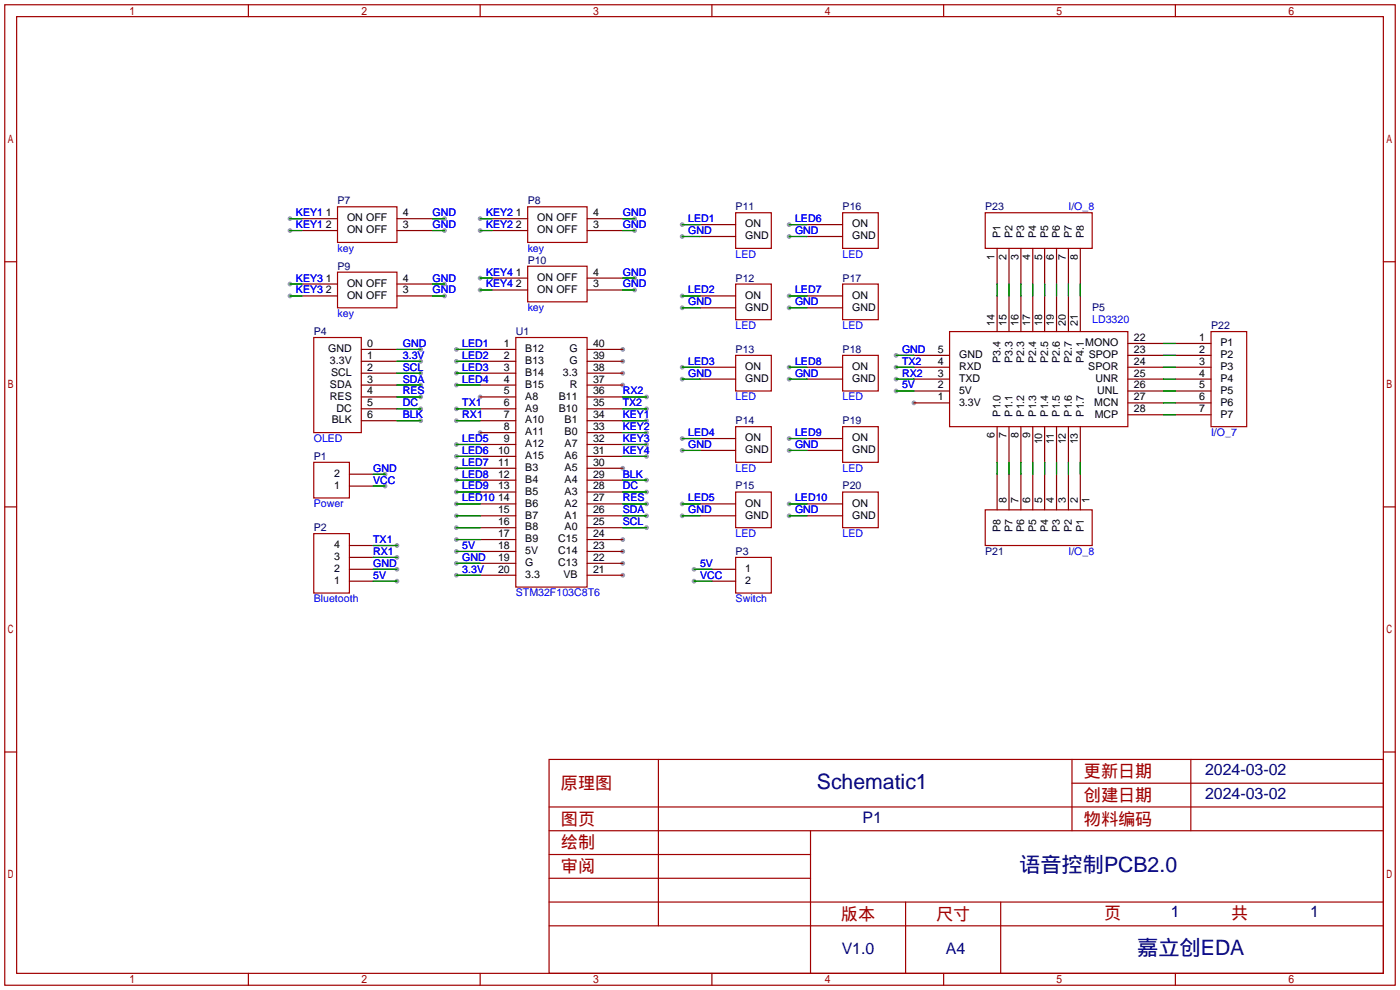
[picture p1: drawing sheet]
<svg xmlns="http://www.w3.org/2000/svg" width="299mm" height="212mm" viewBox="0 0 299 212" stroke-linecap="round" stroke-linejoin="round" font-family="sans-serif">
<g fill="#999">
<circle cx="102.6" cy="84.8" r=".51"/>
<circle cx="102.6" cy="92.5" r=".51"/>
<circle cx="133.1" cy="122.9" r=".51"/>
<circle cx="133.1" cy="120.4" r=".51"/>
<circle cx="133.1" cy="117.9" r=".51"/>
<circle cx="133.1" cy="115.3" r=".51"/>
<circle cx="133.1" cy="100.1" r=".51"/>
<circle cx="133.1" cy="82.3" r=".51"/>
<circle cx="133.1" cy="79.8" r=".51"/>
<circle cx="133.1" cy="77.2" r=".51"/>
<circle cx="133.1" cy="74.7" r=".51"/>
<circle cx="195.3" cy="86.1" r=".51"/>
<circle cx="84.8" cy="116.6" r=".51"/>
<circle cx="84.8" cy="119.1" r=".51"/>
<circle cx="84.8" cy="121.7" r=".51"/>
<circle cx="84.8" cy="124.2" r=".51"/>
<circle cx="97.5" cy="89.9" r=".51"/>
<circle cx="97.5" cy="107.7" r=".51"/>
<circle cx="97.5" cy="110.2" r=".51"/>
<circle cx="97.5" cy="112.8" r=".51"/>
<circle cx="97.5" cy="115.3" r=".51"/>
<circle cx="97.5" cy="87.4" r=".51"/>
<circle cx="97.5" cy="117.9" r=".51"/>
<circle cx="97.5" cy="120.4" r=".51"/>
<circle cx="97.5" cy="122.9" r=".51"/>
<circle cx="138.2" cy="84.8" r=".51"/>
<circle cx="138.2" cy="87.4" r=".51"/>
<circle cx="138.2" cy="89.9" r=".51"/>
<circle cx="138.2" cy="92.5" r=".51"/>
<circle cx="138.2" cy="95" r=".51"/>
<circle cx="138.2" cy="97.5" r=".51"/>
<circle cx="138.2" cy="102.6" r=".51"/>
<circle cx="97.5" cy="105.2" r=".51"/>
<circle cx="97.5" cy="102.6" r=".51"/>
<circle cx="97.5" cy="100.1" r=".51"/>
<circle cx="97.5" cy="97.5" r=".51"/>
<circle cx="97.5" cy="74.7" r=".51"/>
<circle cx="97.5" cy="77.2" r=".51"/>
<circle cx="97.5" cy="82.3" r=".51"/>
<circle cx="97.5" cy="79.8" r=".51"/>
<circle cx="138.2" cy="107.7" r=".51"/>
<circle cx="138.2" cy="105.2" r=".51"/>
<circle cx="138.2" cy="110.2" r=".51"/>
<circle cx="138.2" cy="112.8" r=".51"/>
<circle cx="145.8" cy="48" r=".51"/>
<circle cx="145.8" cy="50.5" r=".51"/>
<circle cx="145.8" cy="63.2" r=".51"/>
<circle cx="145.8" cy="65.8" r=".51"/>
<circle cx="145.8" cy="78.5" r=".51"/>
<circle cx="145.8" cy="81" r=".51"/>
<circle cx="145.8" cy="93.7" r=".51"/>
<circle cx="145.8" cy="96.3" r=".51"/>
<circle cx="62" cy="46.7" r=".51"/>
<circle cx="62" cy="49.3" r=".51"/>
<circle cx="82.3" cy="101.3" r=".51"/>
<circle cx="82.3" cy="103.9" r=".51"/>
<circle cx="89.9" cy="74.7" r=".51"/>
<circle cx="89.9" cy="77.2" r=".51"/>
<circle cx="89.9" cy="79.8" r=".51"/>
<circle cx="89.9" cy="82.3" r=".51"/>
<circle cx="89.9" cy="84.8" r=".51"/>
<circle cx="89.9" cy="87.4" r=".51"/>
<circle cx="89.9" cy="89.9" r=".51"/>
<circle cx="95" cy="46.7" r=".51"/>
<circle cx="95" cy="49.3" r=".51"/>
<circle cx="145.8" cy="107.7" r=".51"/>
<circle cx="145.8" cy="110.2" r=".51"/>
<circle cx="97.5" cy="95" r=".51"/>
<circle cx="102.6" cy="46.7" r=".51"/>
<circle cx="102.6" cy="49.3" r=".51"/>
<circle cx="135.6" cy="46.7" r=".51"/>
<circle cx="135.6" cy="49.3" r=".51"/>
<circle cx="62" cy="60.7" r=".51"/>
<circle cx="62" cy="63.2" r=".51"/>
<circle cx="95" cy="60.7" r=".51"/>
<circle cx="95" cy="63.2" r=".51"/>
<circle cx="135.6" cy="59.4" r=".51"/>
<circle cx="135.6" cy="62" r=".51"/>
<circle cx="102.6" cy="59.4" r=".51"/>
<circle cx="102.6" cy="62" r=".51"/>
<circle cx="148.3" cy="124.2" r=".51"/>
<circle cx="148.3" cy="121.7" r=".51"/>
<circle cx="191.5" cy="75.9" r=".51"/>
<circle cx="191.5" cy="78.5" r=".51"/>
<circle cx="191.5" cy="81" r=".51"/>
<circle cx="191.5" cy="83.6" r=".51"/>
<circle cx="168.7" cy="48" r=".51"/>
<circle cx="168.7" cy="50.5" r=".51"/>
<circle cx="168.7" cy="63.2" r=".51"/>
<circle cx="168.7" cy="65.8" r=".51"/>
<circle cx="168.7" cy="78.5" r=".51"/>
<circle cx="168.7" cy="81" r=".51"/>
<circle cx="168.7" cy="93.7" r=".51"/>
<circle cx="168.7" cy="96.3" r=".51"/>
<circle cx="168.7" cy="107.7" r=".51"/>
<circle cx="168.7" cy="110.2" r=".51"/>
</g>
<g fill="none" stroke="#a10000" stroke-width=".25">
<path d="M1 1h297.2v209.6h-297.2zM3.6 3.6h292.1v204.4h-292.1zM53.1 1v2.6M102.6 1v2.6M152.1 1v2.6M201.7 1v2.6M251.2 1v2.6M1 55.9h2.6M72.1 44.2h12.7v7.6h-12.7zM72.1 58.2h12.7v7.6h-12.7zM112.8 44.2h12.7v7.6h-12.7zM112.8 56.9h12.7v7.6h-12.7z"/>
<path d="M157.2 45.5h7.6v7.6h-7.6zM180.1 45.5h7.6v7.6h-7.6zM210.6 45.5h22.8v7.6h-22.8zM295.7 55.9h2.5M67.1 72.1h10.1v20.4h-10.1zM110.2 72.1h15.3v53.4h-15.3zM157.2 60.7h7.6v7.6h-7.6zM157.2 75.9h7.6v7.7h-7.6zM180.1 60.7h7.6v7.6h-7.6zM180.1 75.9h7.6v7.7h-7.6zM202.9 70.9h38.1v20.3h-38.1zM258.8 70.9h7.6v20.3h-7.6z"/>
<path d="M67.1 98.8h7.6v7.6h-7.6zM157.2 91.2h7.6v7.6h-7.6zM180.1 91.2h7.6v7.6h-7.6zM1 108.3h2.6M67.1 114h7.6v12.7h-7.6zM157.2 119.1h7.6v7.6h-7.6zM157.2 105.2h7.6v7.6h-7.6zM180.1 105.2h7.6v7.6h-7.6zM210.6 109h22.8v7.6h-22.8zM295.7 108.3h2.5M1 160.7h2.6M117.3 162.3h178.4v45.7h-178.4z"/>
<path d="M117.3 177.5h178.4M117.3 172.5h178.4M140.7 162.3v35.6M173.2 177.5v30.5M229.1 162.3v15.2M229.1 167.4h66.6M254.5 162.3v15.2M295.7 160.7h2.5M117.3 182.6h55.9M117.3 197.9h178.4M117.3 192.8h178.4M117.3 187.7h55.9"/>
<path d="M193.5 192.8v15.2M213.9 192.8v15.2M53.1 208v2.6M102.6 208v2.6M152.1 208v2.6M201.7 208v2.6M251.2 208v2.6"/>
</g>
<g fill="none" stroke="#870000" stroke-width=".25">
<path d="M64.5 46.7h7.6M64.5 49.3h7.6M84.8 46.7h7.7M84.8 49.3h7.7M105.2 46.7h7.6M105.2 49.3h7.6M105.2 59.4h7.6M125.5 46.7h7.6M125.5 49.3h7.6M125.5 59.4h7.6M149.6 48h7.6M149.6 50.5h7.6"/>
<path d="M172.5 48h7.6M172.5 50.5h7.6M213.1 53.1v7.6M215.6 53.1v7.6M218.2 53.1v7.6M220.7 53.1v7.6M223.3 53.1v7.6M225.8 53.1v7.6M228.3 53.1v7.6M230.9 53.1v7.6M64.5 63.2h7.6M64.5 60.7h7.6"/>
<path d="M77.2 74.7h7.6M77.2 77.2h7.6M77.2 79.8h7.6M84.8 63.2h7.7M84.8 60.7h7.7M102.6 74.7h7.6M102.6 77.2h7.6M102.6 79.8h7.6M105.2 62h7.6M125.5 74.7h7.6M125.5 77.2h7.6M125.5 79.8h7.6"/>
<path d="M125.5 62h7.6M149.6 63.2h7.6M149.6 65.8h7.6M149.6 78.5h7.6M172.5 63.2h7.6M172.5 65.8h7.6M172.5 78.5h7.6M195.3 78.5h7.6M195.3 75.9h7.6M213.1 63.2v7.7M215.6 63.2v7.7M218.2 63.2v7.7"/>
<path d="M220.7 63.2v7.7M223.3 63.2v7.7M225.8 63.2v7.7M228.3 63.2v7.7M230.9 63.2v7.7M241 78.5h7.7M241 75.9h7.7M241 73.4h7.7M251.2 78.5h7.6M251.2 75.9h7.6M251.2 73.4h7.6M77.2 82.3h7.6"/>
<path d="M77.2 84.8h7.6M77.2 87.4h7.6M77.2 89.9h7.6M102.6 82.3h7.6M102.6 84.8h7.6M102.6 87.4h7.6M102.6 89.9h7.6M102.6 92.5h7.6M102.6 95h7.6M102.6 97.5h7.6M125.5 82.3h7.6M125.5 84.8h7.6"/>
<path d="M125.5 87.4h7.6M125.5 89.9h7.6M125.5 92.5h7.6M125.5 95h7.6M125.5 97.5h7.6M149.6 81h7.6M149.6 93.7h7.6M149.6 96.3h7.6M172.5 81h7.6M172.5 93.7h7.6M172.5 96.3h7.6M195.3 81h7.6"/>
<path d="M195.3 86.1h7.6M195.3 83.6h7.6M213.1 91.2v7.6M215.6 91.2v7.6M218.2 91.2v7.6M220.7 91.2v7.6M223.3 91.2v7.6M225.8 91.2v7.6M228.3 91.2v7.6M230.9 91.2v7.6M241 81h7.7M241 86.1h7.7"/>
<path d="M241 83.6h7.7M241 88.6h7.7M251.2 81h7.6M251.2 86.1h7.6M251.2 83.6h7.6M251.2 88.6h7.6M74.7 119.1h5.1M74.7 116.6h5.1M74.7 103.9h5.1M74.7 101.3h5.1M102.6 100.1h7.6M102.6 102.6h7.6"/>
<path d="M102.6 105.2h7.6M102.6 107.7h7.6M102.6 110.2h7.6M102.6 112.8h7.6M102.6 115.3h7.6M102.6 117.9h7.6M125.5 100.1h7.6M125.5 102.6h7.6M125.5 105.2h7.6M125.5 107.7h7.6M125.5 110.2h7.6M125.5 112.8h7.6"/>
<path d="M125.5 115.3h7.6M125.5 117.9h7.6M149.6 107.7h7.6M149.6 110.2h7.6M172.5 107.7h7.6M172.5 110.2h7.6M213.1 101.3v7.7M215.6 101.3v7.7M218.2 101.3v7.7M220.7 101.3v7.7M223.3 101.3v7.7M225.8 101.3v7.7"/>
<path d="M228.3 101.3v7.7M230.9 101.3v7.7M74.7 121.7h5.1M74.7 124.2h5.1M102.6 120.4h7.6M102.6 122.9h7.6M125.5 120.4h7.6M125.5 122.9h7.6M152.1 121.7h5.1M152.1 124.2h5.1"/>
</g>
<g fill="none" stroke="#008700" stroke-width=".25">
<path d="M62 46.7h2.5M62 49.3h2.5M92.5 46.7h2.5M92.5 49.3h2.5M102.6 46.7h2.6M102.6 49.3h2.6M102.6 59.4h2.6M133.1 46.7h2.5M133.1 49.3h2.5M133.1 59.4h2.5M145.8 48h3.8M145.8 50.5h3.8"/>
<path d="M168.7 48h3.8M168.7 50.5h3.8M62 63.2h2.5M62 60.7h2.5M84.8 74.7h5.1M84.8 77.2h5.1M84.8 79.8h5.1M92.5 63.2h2.5M92.5 60.7h2.5M97.5 74.7h5.1M97.5 77.2h5.1M97.5 79.8h5.1"/>
<path d="M102.6 62h2.6M133.1 62h2.5M145.8 63.2h3.8M145.8 65.8h3.8M145.8 78.5h3.8M168.7 63.2h3.8M168.7 65.8h3.8M168.7 78.5h3.8M191.5 78.5h3.8M191.5 75.9h3.8M213.1 60.7v2.5M215.6 60.7v2.5"/>
<path d="M218.2 60.7v2.5M220.7 60.7v2.5M223.3 60.7v2.5M225.8 60.7v2.5M228.3 60.7v2.5M230.9 60.7v2.5M248.7 78.5h2.5M248.7 75.9h2.5M248.7 73.4h2.5M84.8 89.9h5.1M84.8 87.4h5.1M84.8 84.8h5.1"/>
<path d="M84.8 82.3h5.1M97.5 89.9h5.1M97.5 87.4h5.1M97.5 95h5.1M97.5 97.5h5.1M97.5 82.3h5.1M133.1 89.9h5.1M133.1 87.4h5.1M133.1 84.8h5.1M133.1 92.5h5.1M133.1 95h5.1M133.1 97.5h5.1"/>
<path d="M145.8 81h3.8M145.8 93.7h3.8M145.8 96.3h3.8M168.7 81h3.8M168.7 93.7h3.8M168.7 96.3h3.8M191.5 81h3.8M191.5 83.6h3.8M213.1 98.8v2.5M215.6 98.8v2.5M218.2 98.8v2.5M220.7 98.8v2.5"/>
<path d="M223.3 98.8v2.5M225.8 98.8v2.5M228.3 98.8v2.5M230.9 98.8v2.5M248.7 81h2.5M248.7 83.6h2.5M248.7 88.6h2.5M248.7 86.1h2.5M79.8 116.6h5M79.8 119.1h5M79.8 101.3h2.5M79.8 103.9h2.5"/>
<path d="M97.5 107.7h5.1M97.5 110.2h5.1M97.5 112.8h5.1M97.5 115.3h5.1M97.5 117.9h5.1M97.5 102.6h5.1M97.5 105.2h5.1M97.5 100.1h5.1M133.1 107.7h5.1M133.1 110.2h5.1M133.1 112.8h5.1M133.1 102.6h5.1"/>
<path d="M133.1 105.2h5.1M145.8 107.7h3.8M145.8 110.2h3.8M168.7 107.7h3.8M168.7 110.2h3.8M79.8 121.7h5M79.8 124.2h5M97.5 120.4h5.1M97.5 122.9h5.1M148.3 121.7h3.8M148.3 124.2h3.8"/>
</g>
<g font-size="4.5" fill="#000080">
<text x="174.6" y="168.6">Schematic1</text>
<text x="217.8" y="186.3">语音控制PCB2.0</text>
<text x="243" y="204.1">嘉立创EDA</text>
</g>
<g font-size="3.7" fill="#a00000">
<text x="231.6" y="166.1">更新日期</text>
<text x="119.9" y="168.6">原理图</text>
<text x="231.6" y="171.2">创建日期</text>
<text x="119.9" y="176.3">图页</text>
<text x="231.6" y="176.3">物料编码</text>
<text x="119.9" y="181.3">绘制</text>
<text x="119.9" y="186.4">审阅</text>
<text x="179.7" y="196.6">版本</text>
<text x="200" y="196.6">尺寸</text>
<text x="236" y="196.3">页</text>
<text x="263.1" y="196.3">共</text>
</g>
<g font-size="3.4" fill="#000080">
<text x="257.6" y="165.7">2024-03-02</text>
<text x="257.6" y="170.8">2024-03-02</text>
<text x="184.4" y="175.9">P1</text>
<text x="250.3" y="196">1</text>
<text x="280" y="196">1</text>
<text x="179.9" y="203.8">V1.0</text>
<text x="202.1" y="203.8">A4</text>
</g>
<g font-size="2.3" fill="#00f">
<text x="63.2" y="46.2">KEY1</text>
<text x="92.5" y="46.2">GND</text>
<text x="103.9" y="46.2">KEY2</text>
<text x="133.1" y="46.2">GND</text>
<text x="147.1" y="47.5">LED1</text>
<text x="169.9" y="47.5">LED6</text>
<text x="228.3" y="44.9">I/O_8</text>
<text x="63.2" y="48.7">KEY1</text>
<text x="72.1" y="53.8">key</text>
<text x="92.5" y="48.7">GND</text>
<text x="103.9" y="48.7">KEY2</text>
<text x="112.8" y="53.8">key</text>
<text x="133.1" y="48.7">GND</text>
<text x="147.1" y="50">GND</text>
<text x="169.9" y="50">GND</text>
<text x="103.9" y="58.9">KEY4</text>
<text x="133.1" y="58.9">GND</text>
<text x="157.2" y="55.1">LED</text>
<text x="180.1" y="55.1">LED</text>
<text x="63.2" y="60.2">KEY3</text>
<text x="63.2" y="62.7">KEY3</text>
<text x="92.5" y="60.2">GND</text>
<text x="92.5" y="62.7">GND</text>
<text x="103.9" y="61.4">KEY4</text>
<text x="133.1" y="61.4">GND</text>
<text x="147.1" y="62.7">LED2</text>
<text x="147.1" y="65.2">GND</text>
<text x="169.9" y="62.7">LED7</text>
<text x="169.9" y="65.2">GND</text>
<text x="72.1" y="67.8">key</text>
<text x="112.8" y="66.5">key</text>
<text x="157.2" y="70.3">LED</text>
<text x="180.1" y="70.3">LED</text>
<text x="233.4" y="69.1">LD3320</text>
<text x="86.1" y="74.1">GND</text>
<text x="86.1" y="76.7">3.3V</text>
<text x="98.8" y="74.1">LED1</text>
<text x="98.8" y="76.7">LED2</text>
<text x="147.1" y="77.9">LED3</text>
<text x="169.9" y="77.9">LED8</text>
<text x="192.8" y="75.4">GND</text>
<text x="192.8" y="77.9">TX2</text>
<text x="86.1" y="79.2">SCL</text>
<text x="86.1" y="81.8">SDA</text>
<text x="98.8" y="81.8">LED4</text>
<text x="98.8" y="79.2">LED3</text>
<text x="147.1" y="80.5">GND</text>
<text x="169.9" y="80.5">GND</text>
<text x="192.8" y="80.5">RX2</text>
<text x="192.8" y="83">5V</text>
<text x="86.1" y="84.3">RES</text>
<text x="86.1" y="86.8">DC</text>
<text x="86.1" y="89.4">BLK</text>
<text x="98.8" y="89.4">RX1</text>
<text x="98.8" y="86.8">TX1</text>
<text x="133.1" y="84.3">RX2</text>
<text x="133.1" y="86.8">TX2</text>
<text x="133.1" y="89.4">KEY1</text>
<text x="157.2" y="85.6">LED</text>
<text x="180.1" y="85.6">LED</text>
<text x="67.1" y="94.5">OLED</text>
<text x="98.8" y="94.5">LED5</text>
<text x="133.1" y="91.9">KEY2</text>
<text x="133.1" y="94.5">KEY3</text>
<text x="147.1" y="93.2">LED4</text>
<text x="147.1" y="95.7">GND</text>
<text x="169.9" y="93.2">LED9</text>
<text x="169.9" y="95.7">GND</text>
<text x="258.8" y="93.2">I/O_7</text>
<text x="79.8" y="100.8">GND</text>
<text x="98.8" y="99.5">LED7</text>
<text x="98.8" y="97">LED6</text>
<text x="133.1" y="97">KEY4</text>
<text x="157.2" y="100.8">LED</text>
<text x="180.1" y="100.8">LED</text>
<text x="79.8" y="103.3">VCC</text>
<text x="98.8" y="107.2">LED10</text>
<text x="98.8" y="104.6">LED9</text>
<text x="98.8" y="102.1">LED8</text>
<text x="133.1" y="102.1">BLK</text>
<text x="133.1" y="107.2">RES</text>
<text x="133.1" y="104.6">DC</text>
<text x="147.1" y="107.2">LED5</text>
<text x="169.9" y="107.2">LED10</text>
<text x="67.1" y="108.4">Power</text>
<text x="133.1" y="109.7">SDA</text>
<text x="133.1" y="112.2">SCL</text>
<text x="147.1" y="109.7">GND</text>
<text x="169.9" y="109.7">GND</text>
<text x="79.8" y="116">TX1</text>
<text x="79.8" y="118.6">RX1</text>
<text x="98.8" y="117.3">5V</text>
<text x="98.8" y="119.9">GND</text>
<text x="157.2" y="114.8">LED</text>
<text x="180.1" y="114.8">LED</text>
<text x="228.3" y="118.6">I/O_8</text>
<text x="79.8" y="121.1">GND</text>
<text x="79.8" y="123.7">5V</text>
<text x="98.8" y="122.4">3.3V</text>
<text x="149.6" y="123.7">VCC</text>
<text x="149.6" y="121.1">5V</text>
<text x="67.1" y="128.7">Bluetooth</text>
<text x="110.2" y="127.5">STM32F103C8T6</text>
<text x="157.2" y="128.7">Switch</text>
</g>
<g font-size="2.3">
<text x="69.6" y="46.2">1</text>
<text x="74.2" y="47.3">ON OFF</text>
<text x="86.1" y="46.2">4</text>
<text x="110.2" y="46.2">1</text>
<text x="114.8" y="47.3">ON OFF</text>
<text x="126.7" y="46.2">4</text>
<text x="69.6" y="48.7">2</text>
<text x="74.2" y="49.9">ON OFF</text>
<text x="86.1" y="48.7">3</text>
<text x="110.2" y="48.7">2</text>
<text x="114.8" y="49.9">ON OFF</text>
<text x="126.7" y="48.7">3</text>
<text x="159.3" y="48.6">ON</text>
<text x="159.3" y="51.1">GND</text>
<text x="182.1" y="48.6">ON</text>
<text x="182.1" y="51.1">GND</text>
<text x="213.8" y="50.9" transform="rotate(-90 213.8 50.9)">P1</text>
<text x="216.4" y="50.9" transform="rotate(-90 216.4 50.9)">P2</text>
<text x="218.9" y="50.9" transform="rotate(-90 218.9 50.9)">P3</text>
<text x="221.5" y="50.9" transform="rotate(-90 221.5 50.9)">P4</text>
<text x="224" y="50.9" transform="rotate(-90 224 50.9)">P5</text>
<text x="226.5" y="50.9" transform="rotate(-90 226.5 50.9)">P6</text>
<text x="229.1" y="50.9" transform="rotate(-90 229.1 50.9)">P7</text>
<text x="231.6" y="50.9" transform="rotate(-90 231.6 50.9)">P8</text>
<text x="110.2" y="58.9">1</text>
<text x="126.7" y="58.9">4</text>
<text x="212.6" y="55.6" transform="rotate(-90 212.6 55.6)">1</text>
<text x="215.1" y="55.6" transform="rotate(-90 215.1 55.6)">2</text>
<text x="217.6" y="55.6" transform="rotate(-90 217.6 55.6)">3</text>
<text x="220.2" y="55.6" transform="rotate(-90 220.2 55.6)">4</text>
<text x="222.7" y="55.6" transform="rotate(-90 222.7 55.6)">5</text>
<text x="225.3" y="55.6" transform="rotate(-90 225.3 55.6)">6</text>
<text x="227.8" y="55.6" transform="rotate(-90 227.8 55.6)">7</text>
<text x="230.3" y="55.6" transform="rotate(-90 230.3 55.6)">8</text>
<text x="69.6" y="60.2">1</text>
<text x="69.6" y="62.7">2</text>
<text x="74.2" y="61.3">ON OFF</text>
<text x="74.2" y="63.8">ON OFF</text>
<text x="86.1" y="60.2">4</text>
<text x="86.1" y="62.7">3</text>
<text x="110.2" y="61.4">2</text>
<text x="114.8" y="60">ON OFF</text>
<text x="114.8" y="62.6">ON OFF</text>
<text x="126.7" y="61.4">3</text>
<text x="159.3" y="63.8">ON</text>
<text x="182.1" y="63.8">ON</text>
<text x="159.3" y="66.4">GND</text>
<text x="182.1" y="66.4">GND</text>
<text x="212.6" y="69.6" transform="rotate(-90 212.6 69.6)">14</text>
<text x="215.1" y="69.6" transform="rotate(-90 215.1 69.6)">15</text>
<text x="217.6" y="69.6" transform="rotate(-90 217.6 69.6)">16</text>
<text x="220.2" y="69.6" transform="rotate(-90 220.2 69.6)">17</text>
<text x="222.7" y="69.6" transform="rotate(-90 222.7 69.6)">18</text>
<text x="225.3" y="69.6" transform="rotate(-90 225.3 69.6)">19</text>
<text x="227.8" y="69.6" transform="rotate(-90 227.8 69.6)">20</text>
<text x="230.3" y="69.6" transform="rotate(-90 230.3 69.6)">21</text>
<text x="70.1" y="75.3">GND</text>
<text x="70.5" y="77.8">3.3V</text>
<text x="78.5" y="74.1">0</text>
<text x="78.5" y="76.7">1</text>
<text x="107.7" y="74.1">1</text>
<text x="107.7" y="76.7">2</text>
<text x="112.3" y="75.3">B12</text>
<text x="112.3" y="77.8">B13</text>
<text x="121.7" y="77.8">G</text>
<text x="121.7" y="75.3">G</text>
<text x="126.7" y="76.7">39</text>
<text x="126.7" y="74.1">40</text>
<text x="200.4" y="77.9">4</text>
<text x="200.4" y="75.4">5</text>
<text x="205" y="76.5">GND</text>
<text x="213.8" y="77.6" transform="rotate(-90 213.8 77.6)">P3.4</text>
<text x="216.4" y="77.6" transform="rotate(-90 216.4 77.6)">P3.3</text>
<text x="218.9" y="77.6" transform="rotate(-90 218.9 77.6)">P2.3</text>
<text x="221.5" y="77.6" transform="rotate(-90 221.5 77.6)">P2.4</text>
<text x="224" y="77.6" transform="rotate(-90 224 77.6)">P2.5</text>
<text x="226.5" y="77.6" transform="rotate(-90 226.5 77.6)">P2.6</text>
<text x="229.1" y="77.6" transform="rotate(-90 229.1 77.6)">P2.7</text>
<text x="231.6" y="77.6" transform="rotate(-90 231.6 77.6)">P4.1</text>
<text x="232" y="74">MONO</text>
<text x="232.7" y="76.5">SPOP</text>
<text x="242.3" y="72.9">22</text>
<text x="242.3" y="75.4">23</text>
<text x="242.3" y="77.9">24</text>
<text x="256.3" y="72.9">1</text>
<text x="256.3" y="75.4">2</text>
<text x="256.3" y="77.9">3</text>
<text x="260.9" y="74">P1</text>
<text x="260.9" y="76.5">P2</text>
<text x="70.5" y="82.9">SDA</text>
<text x="70.8" y="80.3">SCL</text>
<text x="78.5" y="79.2">2</text>
<text x="78.5" y="81.8">3</text>
<text x="107.7" y="79.2">3</text>
<text x="107.7" y="81.8">4</text>
<text x="112.3" y="80.3">B14</text>
<text x="112.3" y="82.9">B15</text>
<text x="120.3" y="80.3">3.3</text>
<text x="121.8" y="82.9">R</text>
<text x="126.7" y="81.8">37</text>
<text x="126.7" y="79.2">38</text>
<text x="159.3" y="79.1">ON</text>
<text x="159.3" y="81.6">GND</text>
<text x="182.1" y="79.1">ON</text>
<text x="182.1" y="81.6">GND</text>
<text x="200.4" y="83">2</text>
<text x="200.4" y="80.5">3</text>
<text x="205" y="81.6">TXD</text>
<text x="205" y="79.1">RXD</text>
<text x="232.6" y="79.1">SPOR</text>
<text x="234.1" y="81.6">UNR</text>
<text x="242.3" y="80.5">25</text>
<text x="242.3" y="83">26</text>
<text x="256.3" y="80.5">4</text>
<text x="256.3" y="83">5</text>
<text x="260.9" y="79.1">P3</text>
<text x="260.9" y="81.6">P4</text>
<text x="70.5" y="85.4">RES</text>
<text x="71.9" y="88">DC</text>
<text x="78.5" y="84.3">4</text>
<text x="78.5" y="86.8">5</text>
<text x="78.5" y="89.4">6</text>
<text x="107.7" y="84.3">5</text>
<text x="107.7" y="86.8">6</text>
<text x="107.7" y="89.4">7</text>
<text x="112.3" y="85.4">A8</text>
<text x="112.3" y="88">A9</text>
<text x="119.4" y="88">B10</text>
<text x="119.4" y="85.4">B11</text>
<text x="126.7" y="89.4">34</text>
<text x="126.7" y="86.8">35</text>
<text x="126.7" y="84.3">36</text>
<text x="200.4" y="85.6">1</text>
<text x="205" y="86.7">3.3V</text>
<text x="205" y="84.2">5V</text>
<text x="213.8" y="89" transform="rotate(-90 213.8 89)">P1.0</text>
<text x="216.4" y="89" transform="rotate(-90 216.4 89)">P1.1</text>
<text x="218.9" y="89" transform="rotate(-90 218.9 89)">P1.2</text>
<text x="221.5" y="89" transform="rotate(-90 221.5 89)">P1.3</text>
<text x="224" y="89" transform="rotate(-90 224 89)">P1.4</text>
<text x="226.5" y="89" transform="rotate(-90 226.5 89)">P1.5</text>
<text x="229.1" y="89" transform="rotate(-90 229.1 89)">P1.6</text>
<text x="231.6" y="89" transform="rotate(-90 231.6 89)">P1.7</text>
<text x="233.8" y="86.7">MCN</text>
<text x="234" y="89.2">MCP</text>
<text x="234.5" y="84.2">UNL</text>
<text x="242.3" y="85.6">27</text>
<text x="242.3" y="88.1">28</text>
<text x="256.3" y="85.6">6</text>
<text x="256.3" y="88.1">7</text>
<text x="260.9" y="84.2">P5</text>
<text x="260.9" y="86.7">P6</text>
<text x="260.9" y="89.2">P7</text>
<text x="70.9" y="90.5">BLK</text>
<text x="107.7" y="91.9">8</text>
<text x="107.7" y="94.5">9</text>
<text x="112.3" y="90.5">A10</text>
<text x="112.3" y="93">A11</text>
<text x="112.3" y="95.6">A12</text>
<text x="120.7" y="95.6">A7</text>
<text x="120.7" y="93">B0</text>
<text x="120.7" y="90.5">B1</text>
<text x="126.7" y="94.5">32</text>
<text x="126.7" y="91.9">33</text>
<text x="159.3" y="94.3">ON</text>
<text x="182.1" y="94.3">ON</text>
<text x="212.6" y="93.7" transform="rotate(-90 212.6 93.7)">6</text>
<text x="215.1" y="93.7" transform="rotate(-90 215.1 93.7)">7</text>
<text x="217.6" y="93.7" transform="rotate(-90 217.6 93.7)">8</text>
<text x="220.2" y="93.7" transform="rotate(-90 220.2 93.7)">9</text>
<text x="222.7" y="95" transform="rotate(-90 222.7 95)">10</text>
<text x="225.3" y="95" transform="rotate(-90 225.3 95)">11</text>
<text x="227.8" y="95" transform="rotate(-90 227.8 95)">12</text>
<text x="230.3" y="95" transform="rotate(-90 230.3 95)">13</text>
<text x="71.4" y="101.9">2</text>
<text x="106.4" y="97">10</text>
<text x="106.4" y="99.5">11</text>
<text x="112.3" y="98.1">A15</text>
<text x="112.3" y="100.7">B3</text>
<text x="120.7" y="100.7">A5</text>
<text x="120.7" y="98.1">A6</text>
<text x="126.7" y="99.5">30</text>
<text x="126.7" y="97">31</text>
<text x="159.3" y="96.9">GND</text>
<text x="182.1" y="96.9">GND</text>
<text x="71.4" y="104.5">1</text>
<text x="106.4" y="102.1">12</text>
<text x="106.4" y="104.6">13</text>
<text x="106.4" y="107.2">14</text>
<text x="112.3" y="103.2">B4</text>
<text x="112.3" y="105.7">B5</text>
<text x="120.7" y="105.7">A3</text>
<text x="120.7" y="103.2">A4</text>
<text x="126.7" y="107.2">27</text>
<text x="126.7" y="104.6">28</text>
<text x="126.7" y="102.1">29</text>
<text x="215.1" y="107.4" transform="rotate(-90 215.1 107.4)">8</text>
<text x="217.6" y="107.4" transform="rotate(-90 217.6 107.4)">7</text>
<text x="220.2" y="107.4" transform="rotate(-90 220.2 107.4)">6</text>
<text x="222.7" y="107.4" transform="rotate(-90 222.7 107.4)">5</text>
<text x="225.3" y="107.4" transform="rotate(-90 225.3 107.4)">4</text>
<text x="227.8" y="107.4" transform="rotate(-90 227.8 107.4)">3</text>
<text x="230.3" y="107.4" transform="rotate(-90 230.3 107.4)">2</text>
<text x="232.9" y="107.4" transform="rotate(-90 232.9 107.4)">1</text>
<text x="106.4" y="109.7">15</text>
<text x="106.4" y="112.2">16</text>
<text x="112.3" y="108.3">B6</text>
<text x="112.3" y="110.8">B7</text>
<text x="112.3" y="113.4">B8</text>
<text x="120.7" y="113.4">A0</text>
<text x="120.7" y="110.8">A1</text>
<text x="120.7" y="108.3">A2</text>
<text x="126.7" y="112.2">25</text>
<text x="126.7" y="109.7">26</text>
<text x="159.3" y="108.3">ON</text>
<text x="159.3" y="110.8">GND</text>
<text x="182.1" y="108.3">ON</text>
<text x="182.1" y="110.8">GND</text>
<text x="213.8" y="113.8" transform="rotate(-90 213.8 113.8)">P8</text>
<text x="216.4" y="113.8" transform="rotate(-90 216.4 113.8)">P7</text>
<text x="218.9" y="113.8" transform="rotate(-90 218.9 113.8)">P6</text>
<text x="221.5" y="113.8" transform="rotate(-90 221.5 113.8)">P5</text>
<text x="224" y="113.8" transform="rotate(-90 224 113.8)">P4</text>
<text x="226.5" y="113.8" transform="rotate(-90 226.5 113.8)">P3</text>
<text x="229.1" y="113.8" transform="rotate(-90 229.1 113.8)">P2</text>
<text x="231.6" y="113.8" transform="rotate(-90 231.6 113.8)">P1</text>
<text x="71.4" y="119.7">3</text>
<text x="71.4" y="117.2">4</text>
<text x="106.4" y="114.8">17</text>
<text x="106.4" y="117.3">18</text>
<text x="106.4" y="119.9">19</text>
<text x="112.3" y="115.9">B9</text>
<text x="112.3" y="118.4">5V</text>
<text x="119.3" y="118.4">C14</text>
<text x="119.3" y="115.9">C15</text>
<text x="126.7" y="119.9">22</text>
<text x="126.7" y="117.3">23</text>
<text x="126.7" y="114.8">24</text>
<text x="71.4" y="124.8">1</text>
<text x="71.4" y="122.3">2</text>
<text x="106.4" y="122.4">20</text>
<text x="112.3" y="121">G</text>
<text x="112.3" y="123.5">3.3</text>
<text x="119.3" y="121">C13</text>
<text x="120.4" y="123.5">VB</text>
<text x="126.7" y="122.4">21</text>
<text x="159.3" y="122.3">1</text>
<text x="159.3" y="124.8">2</text>
</g>
<g font-size="2.3" fill="#000080">
<text x="72.1" y="43.7">P7</text>
<text x="112.8" y="43.7">P8</text>
<text x="157.2" y="44.9">P11</text>
<text x="180.1" y="44.9">P16</text>
<text x="210.6" y="44.9">P23</text>
<text x="72.1" y="57.6">P9</text>
<text x="112.8" y="56.4">P10</text>
<text x="157.2" y="60.2">P12</text>
<text x="180.1" y="60.2">P17</text>
<text x="67.1" y="71.6">P4</text>
<text x="110.2" y="71.6">U1</text>
<text x="233.4" y="66.5">P5</text>
<text x="258.8" y="70.3">P22</text>
<text x="157.2" y="75.4">P13</text>
<text x="180.1" y="75.4">P18</text>
<text x="157.2" y="90.6">P14</text>
<text x="180.1" y="90.6">P19</text>
<text x="67.1" y="98.3">P1</text>
<text x="157.2" y="104.6">P15</text>
<text x="180.1" y="104.6">P20</text>
<text x="67.1" y="113.5">P2</text>
<text x="157.2" y="118.6">P3</text>
<text x="210.6" y="118.6">P21</text>
</g>
</svg>
